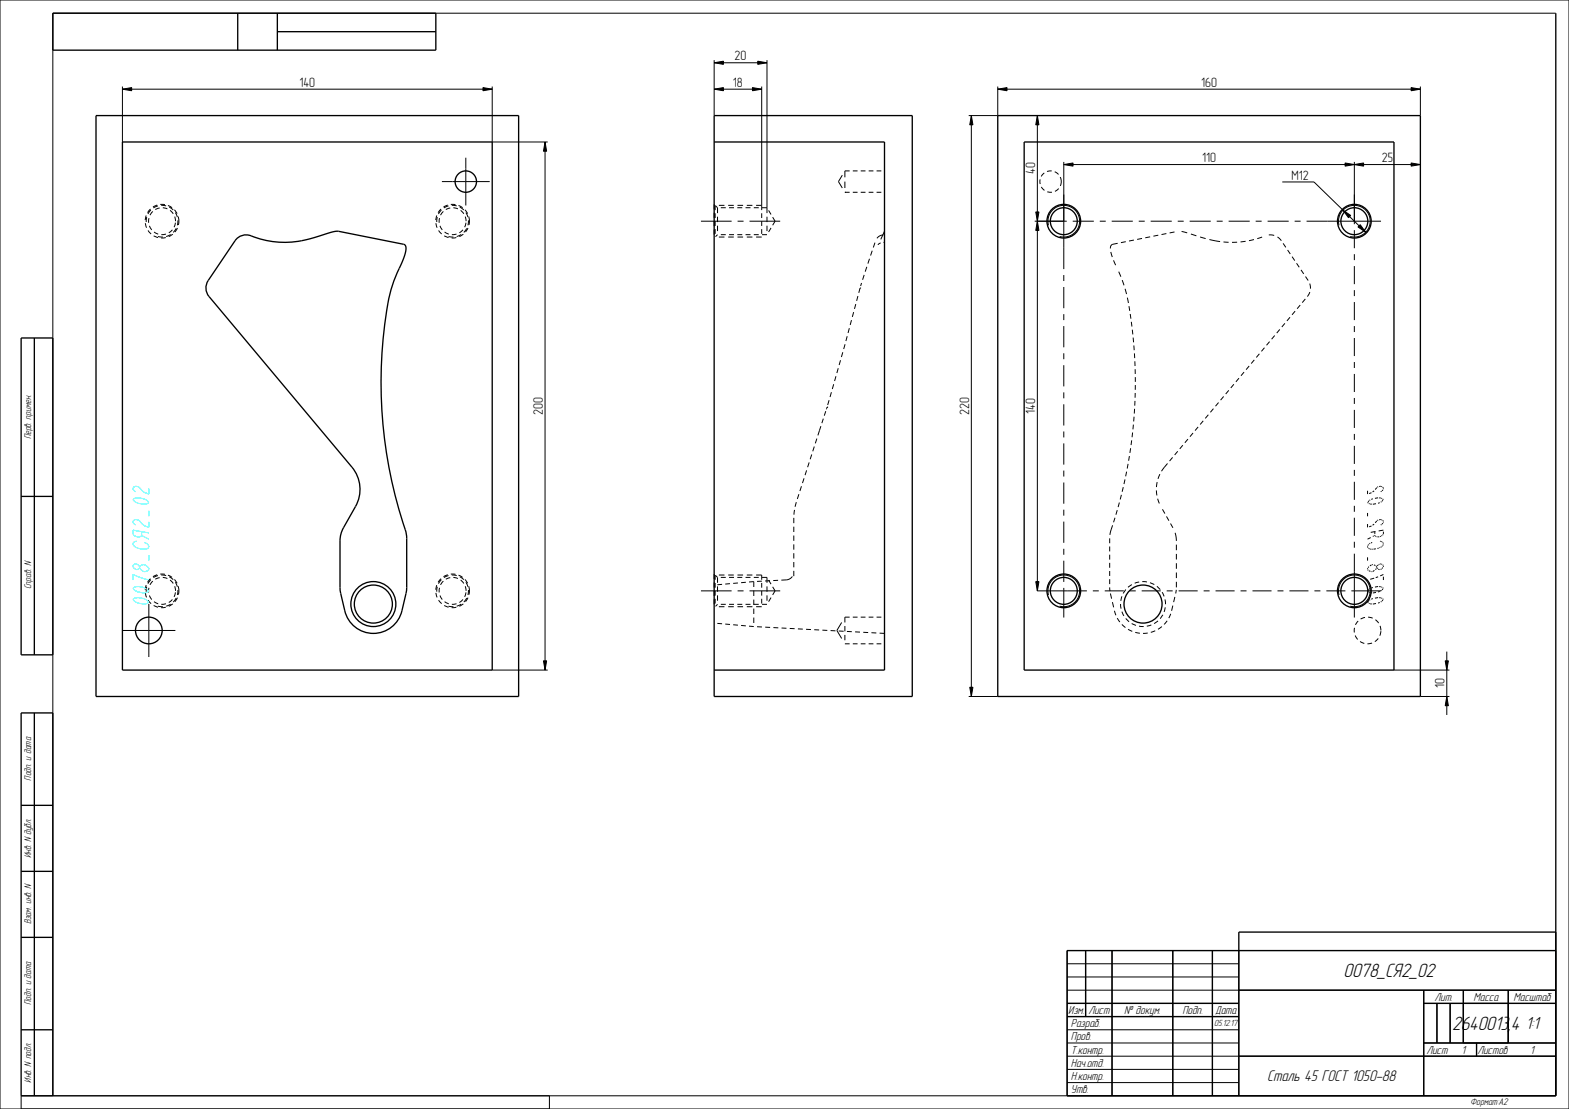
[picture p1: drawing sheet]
<svg xmlns="http://www.w3.org/2000/svg" width="594mm" height="420mm" viewBox="0 0 594 420" stroke-linecap="round" stroke-linejoin="round" font-family="sans-serif">
<g fill="none" stroke="#000" stroke-width=".51">
<path d="M20 5h145v14h-145zM90 5v14M105 12h60M105 5v14M589 5v410h-185v-55h185M36.3 43.8h160v220h-160zM46.3 53.8h140v200h-140zM270.4 43.8h75v220h-75zM270.4 53.8h64.5v200h-64.5M377.7 43.8h160v220h-160zM387.7 53.8h140v200h-140zM89 91.2l-10.2 15a5 5 0 0 0 .3 6.1l54.1 64.6a13.1 13.1 0 0 1 1.4 14.9l-4.9 8.7-1 3.6v18.8l1.8 8.4a11.1 11.1 0 0 0 10.8 8.6 11.1 11.1 0 0 0 10.9-8.6l1.8-8.4-.2-20.7a174.2 174.2 0 0 1-5.9-91.9l2.3-6.6a24.5 24.5 0 0 0 3.5-9.8l-.3-1-.6-.4-24.8-4.9-2.5 .3-11.4 3.3"/>
<path d="M8 128h12v120h-12zM13 128v120M8 188h12M8 270h12v145h-12zM13 270v145M8 305h12M8 330h12M8 355h12M411 360v25M421 360v55M444 360v55M459 360v55"/>
<path d="M589 353h-120v62M404 380h65M469 375h120M539 380h50M539 375v40M544 380v15M549 380v15M554 375v20M571 375v20M8 390h12M404 385h65M469 400h120"/>
<path d="M539 395h50M559 395v5"/>
<circle cx="141.3" cy="228.8" r="8.5"/>
<circle cx="141.3" cy="228.8" r="7.2"/>
<circle cx="432.7" cy="228.8" r="7.2"/>
</g>
<path d="M270.4 33.8l3.5-.6v1.2zM270.4 23.8l3.5-.6v1.2zM284.9 33.2l3.5 .6-3.5 .6zM286.9 23.2l3.5 .6-3.5 .6zM508.4 79.6l3 2-.9 .9zM514.9 85.1l2.1 2.9-2.9-2.1z" fill="#000"/>
<g fill="none" stroke="#000" stroke-width=".38">
<path d="M0 0h594v420h-594zM589 5h-569v410M270.4 33.8l3.5-.6v1.2zM270.4 23.8l3.5-.6v1.2zM270.4 22.8v21M270.4 33.8h18M270.4 23.8h20M284.9 33.2l3.5 .6-3.5 .6zM286.9 23.2l3.5 .6-3.5 .6zM288.4 32.8v46.8M290.4 22.8v55.9M57.1 79.5l-1.1 1.5"/>
<path d="M59.8 78l-1.7 .7M61 77.8l1.9 .2M64.1 78.4l1.5 1.1M167.1 79.5l-1.1 1.5M169.8 78l-1.7 .7M171 77.8l1.9 .2M174.1 78.4l1.5 1.1M270.7 77.8v1.8M272.2 77.8h2.1M275.7 77.8h2.1M279.2 77.8h2.1M282.7 77.8h2.1"/>
<path d="M286.3 77.8h2.1M485.4 68.9h12.1l19.5 19.1M508.4 79.6l3 2-.9 .9zM55.6 82.2l-.2 1.9M59.8 89.6l1.9 .2M64.6 88.8l-1.7 .8M66.4 80.5l.7 1.7M66.7 86.5l-1.1 1.5M67.3 83.5l-.2 1.8M165.6 82.2l-.2 1.9M169.8 89.6l1.9 .2M174.6 88.8l-1.7 .8"/>
<path d="M176.4 80.5l.7 1.7M176.7 86.5l-1.1 1.5M177.3 83.5l-.2 1.8M270.7 80.8v1.8M270.7 83.8v1.8M270.7 86.8v1.8M272.2 89.8h2.1M275.7 89.8h2.1M279.2 89.8h2.1M282.7 89.8h2.1M286.3 89.8h2.1M288.4 80.8v1.8"/>
<path d="M288.4 83.8v1.8M288.4 86.8v1.8M329.2 98l-.6 1.8M330.2 95l-.6 1.8M331.2 91.9l-.6 1.8M332.4 92.7h.1M333.4 92l-1 .7M334.2 91.8h.1M334.3 89a3 3 0 0 0-2.3 1.3M334.9 87.6l-1.5 3.1M334.9 91.8h-.4M334.9 88.9l-.4 .1"/>
<path d="M396.9 85.3a6 6 0 0 1 5.3-7.5 6 6 0 0 1 6.5 6.5 6 6 0 0 1-7.5 5.3M420.5 95.4l.3 1M420.8 96.4h.1M420.8 96.4l.3 .9M421.6 98.6l.8 1.8M423.1 92.1l-2.2 .6-.5 1.4M426.2 91.5l-1.8 .4M429.3 90.9l-1.9 .4M432.4 90.3l-1.9 .4M435.4 89.7l-1.8 .4M438.5 89.1l-1.8 .3M441.6 88.5l-1.9 .3"/>
<path d="M444.6 87.8l-1.8 .4M445.9 87.6h.1M447.3 87.7l2.2 .5M450.9 88.6l2 .7M454.3 89.7l2.1 .7M457.9 90.7l2.1 .5M485.8 92.2l1 1.5M487.5 94.7l1 1.5M489.2 97.2l1 1.5M490.9 99.7l1 1.5M506.9 85.3a6 6 0 0 1 5.3-7.5 6 6 0 0 1 6.5 6.5 6 6 0 0 1-7.5 5.3M514.9 85.1l2.1 2.9-2.9-2.1z"/>
<path d="M323.2 118.2l-.5 1.8M324 115.2l-.5 1.8M324.8 112.1l-.5 1.8M325.6 109.1h.1M325.6 109.1l-.5 1.8M325.8 108.3h.1M326.2 107.2l-.4 1.1M326.2 107.2h.1M327.2 104.1l-.6 1.9M328.2 101.1l-.6 1.8M423.5 102.9l.8 1.9M424.8 106.1l.7 2"/>
<path d="M425.9 109.4l.6 2M426.8 112.7l.4 2.1M427.4 115.9l.3 1.8M427.9 118.9l.2 1.8M490.3 117.8l-1.2 1.4M492.2 115.5l-1.1 1.4M492.5 102.2l1.1 1.5M494.2 113.2l-1.2 1.4M494.2 104.7l1.1 1.5M495.8 107.4l.3 1.9M495.9 110.7l-1 1.6M495.9 110.6v.1"/>
<path d="M317.3 139.5l-.5 1.8M318.2 136.4l-.5 1.8M319.1 133.4l-.5 1.8M319.9 130.4l-.5 1.8M320.7 127.3l-.5 1.9M321.5 124.3l-.4 1.8M322.4 121.2l-.5 1.9M428.3 121.9l.2 1.8M428.7 124.9l.2 1.8M429 127.8l.2 1.8M429.3 130.8l.1 1.8M429.5 133.8l.1 1.8"/>
<path d="M429.6 136.8l.1 1.8M429.7 139.8l.1 1.8M472.9 138.6l-1.1 1.4M474.9 136.3l-1.2 1.4M476.8 134l-1.2 1.4M478.7 131.7l-1.1 1.4M480.6 129.4l-1.1 1.4M482.6 127.1l-1.2 1.4M484.5 124.8l-1.1 1.3M486.4 122.5l-1.1 1.3M488.4 120.1l-1.2 1.4M311.7 158.6l-.6 1.7"/>
<path d="M312.6 155.7l-.5 1.7M312.9 154.8v.2M313 154.6l-.1 .3M313 154.6h.1M313.1 154.2h.1M313.1 154.2l-.1 .4M313.9 151.6l-.6 1.8M314.8 148.5l-.6 1.9M315.6 145.5l-.5 1.8M316.5 142.5l-.5 1.8M429.3 157.8l-.1 1.8M429.5 154.8l-.1 1.8"/>
<path d="M429.7 151.8l-.1 1.8M429.8 148.8l-.1 1.8M429.8 142.8v1.8M429.8 145.8v1.8M429.8 144.6h.1M455.5 159.4l-1.1 1.4M457.5 157.1l-1.2 1.4M459.4 154.8l-1.2 1.3M461.3 152.5l-1.1 1.3M463.3 150.1l-1.2 1.4M465.2 147.8l-1.2 1.4M467.1 145.5l-1.1 1.4"/>
<path d="M469.1 143.2l-1.2 1.4M471 140.9l-1.2 1.4M305.4 178.1l-.6 1.8M306.3 175.1l-.5 1.8M307.3 172.1l-.6 1.8M308.3 169.1l-.6 1.8M309.3 166.1l-.6 1.8M310.8 161.4l-1.2 3.5M426.5 178.6l-.3 1.8M427.1 175.7l-.4 1.7M427.6 172.7l-.3 1.8M428 169.8l-.2 1.7"/>
<path d="M428.4 166.8l-.2 1.8M428.8 163.8l-.2 1.8M429.1 160.8l-.2 1.8M439.1 179.6l-.7 1.7M442 175.5l-2.3 3M443.9 173.2l-1.1 1.4M445.9 170.9l-1.2 1.4M447.8 168.6l-1.2 1.4M449.7 166.3l-1.1 1.4M451.7 164l-1.2 1.4M453.6 161.7l-1.2 1.4M300.5 196.1v2"/>
<path d="M300.5 199.5v2M300.8 193.1l-.2 1.8M301.5 190.2l-.5 1.7M301.5 190.2h.1M302.4 187.2l-.5 1.8M303.4 184.2l-.6 1.8M304.4 181.1l-.6 1.9M421.2 198.9l-1 3.7M422.1 196.1l-.5 1.7M423 193.2l-.5 1.7M423.8 190.3l-.5 1.7M424.5 187.4l-.4 1.8"/>
<path d="M425.2 184.5l-.4 1.7M425.9 181.6l-.4 1.7M437.8 185.7l.2 1.9M438.1 182.6l-.3 1.9M438.3 188.9l.6 1.8M439.5 191.8h.1M440.1 192.9l.9 1.6M441.6 195.6l.9 1.6M443.1 198.3l1 1.6M57.1 219.5l-1.1 1.5M59.8 218l-1.7 .7M61 217.8l1.9 .2"/>
<path d="M64.1 218.4l1.5 1.1M167.1 219.5l-1.1 1.5M169.8 218l-1.7 .7M171 217.8l1.9 .2M174.1 218.4l1.5 1.1M270.7 217.8v1.8M272.2 217.8h2.1M275.7 217.8h2.1M279.2 217.8h2.1M282.7 217.8h2.1M286.3 217.8h2.1v1.8M291.5 219.9l-1.8 .1"/>
<path d="M294.6 219.8l-1.9 .1M299.9 218.4l-1.5 1.1-2.6 .2M300 218.3l-.1 .1M300.5 202.8v2M300.5 206.2v2M300.5 209.5v2M300.5 212.8v2.1M300.5 216.2v2M420.1 203.9v1.8M420.1 207v1.8M420.1 210.1v1.8M420.1 213.2v1.8"/>
<path d="M420.1 216.3v1.8M420.1 219.4v1.8M444.9 201.8l.5 3.1M445.4 206.3v2.1M445.4 209.8v2.1M445.4 213.3v2.1M445.4 216.8v2.1M55.6 222.2l-.2 1.9M59.8 229.6l1.9 .2M64.6 228.8l-1.7 .8M66.4 220.5l.7 1.7M66.7 226.5l-1.1 1.5"/>
<path d="M67.3 223.5l-.2 1.8M165.6 222.2l-.2 1.9M169.8 229.6l1.9 .2M174.6 228.8l-1.7 .8M176.4 220.5l.7 1.7M176.7 226.5l-1.1 1.5M177.3 223.5l-.2 1.8M270.7 220.8v1.8M270.7 223.8v1.8M270.7 226.8v1.8M271.6 236.1l1.8 .1M272.2 229.8h2.1"/>
<path d="M273.4 221.3l-1.8 .2M274.6 236.3l1.8 .2M275.7 229.8h2.1M276.4 221l-1.8 .2M277.6 236.6l1.8 .2M279.2 229.8h2.1M279.4 220.8l-1.8 .1M280.6 236.9l1.8 .1M282.4 220.5l-1.8 .2M282.7 229.8h2.1M283.6 237.1l1.8 .2M283.6 220.4l1.8-.1v2"/>
<path d="M285.4 223.7v2M285.4 227.1v2M285.4 230.5v2M285.4 233.9v2M286.3 229.8h2.1M286.6 237.4l1.9 .1M288.4 220.8v1.8M288.4 223.8v1.8M288.4 226.8v1.8M288.4 220.1l-1.8 .1M289.7 237.5l1.9 .1M292.8 237.7l1.8 .1"/>
<path d="M295.9 237.8l1.8 .1M299 238l1.8 .1M302.1 238.2l1.8 .1M305.2 238.3l1.8 .1M308.3 238.5l1.8 .1M311.4 238.7h1.8M314.4 238.8l1.9 .1M317.5 239l1.9 .1M320.6 239.1l1.9 .1M323.7 239.3l1.9 .1M326.8 239.5l1.9 .1M329.9 239.6l1.9 .1"/>
<path d="M333 239.8l1.9 .1M396.9 225.3a6 6 0 0 1 5.3-7.5 6 6 0 0 1 6.5 6.5 6 6 0 0 1-7.5 5.3M420.1 222.5l.1 1.3M420.4 224.8l.4 1.9M421.1 228l.5 2M421.9 231.3l.6 1.7M423 234.1l1 1.5M424.7 236.5l1.4 1.2M427.1 238.3l1.6 .8M429.8 239.5l1.7 .3M434.5 239.7l-1.8 .2M437.4 238.9l-1.7 .6"/>
<path d="M439.9 237.3l-1.5 1M440.7 236.5h.1M441.9 235.1l-1.2 1.4M443.2 232.5l-.7 1.6M444 229.4l-.5 1.9M444.8 226.1l-.5 1.9M445.3 223.4l-.2 1.4M445.4 220.3v2.2M506.9 225.3a6 6 0 0 1 5.3-7.5 6 6 0 0 1 6.5 6.5 6 6 0 0 1-7.5 5.3M411 360v25M421 360v55M444 360v55"/>
<path d="M459 360v55M469 360v55M404 365h65M404 370h65M404 375h185M404 380h65M539 380h50M539 375v40M544 380v15M549 380v15M554 375v20M571 375v20"/>
<path d="M404 385h65M404 390h65M404 395h65M404 400h185M539 395h50M559 395v5M208 415v5M404 415v-55h185v55h-581v5M404 405h65M404 410h65"/>
</g>
<path d="M441.3 228.8a8.5 8.5 0 0 0-12.5-7.6 8.5 8.5 0 0 0-1 14.5 8.5 8.5 0 0 0 13.4-5.8l.1-1.1" fill="none" stroke="#000" stroke-width=".38" stroke-dasharray="1.8 1.2" stroke-linecap="butt"/>
<!-- layer: AXES -->
<g fill="none" stroke="#000" stroke-width=".38">
<path d="M176.3 59.7v18.1M167.3 68.8h18.1M270.4 77.4v1.9M270.9 77.9l.7 .8v2M272.9 78.7h1.9M276 78.7h1.9M279.1 78.7h1.9M282.3 78.7h1.8M285.4 78.7h1.8M288.5 78.7h1.9v2M291 79.7l.9 1.5M318.9 66.3l-1.5 2.5 1.5 2.4"/>
<path d="M319.9 72.8h.1M319.9 68.8v2.4M319.9 72.8h1.8M321.7 64.7h-1.8v2.5M322.9 72.8h1.8M322.9 64.7h1.8M325.9 72.8h1.8M325.9 64.7h1.8M328.9 72.8h1.8M328.9 64.7h1.8M331.9 72.8h1.8M331.9 64.7h1.8"/>
<path d="M334.9 66.3v2.5M334.9 70.4v2.4M402.7 73.7v28.2M512.7 73.7v11.2M265.4 83.8h11.6M270.4 80.6v1.9M270.4 83.8v1.9M270.4 87v1.9M270.4 90.1h.1M271.6 88.9l-.7 .7M271.6 82.1v2M271.6 85.5v2"/>
<path d="M271.6 88.9h.1M272.9 88.9h1.9M276 88.9h1.9M279.1 88.9h1.9M279.2 83.8h2.3M282.3 88.9h1.8M283.8 83.8h11.6M285.4 88.9h1.8M288.5 88.9h1.9M290.4 82.1v2M290.4 85.5v2M290.4 88.9h.1"/>
<path d="M291.9 86.3l-.9 1.6M292.5 82.2l.9 1.6-.9 1.5M334.9 90.1v1.7M392.6 83.8h11.3M406.1 83.8h8M416.4 83.8h2.2M420.9 83.8h8M431.1 83.8h2.3M435.6 83.8h8M445.9 83.8h2.2M450.4 83.8h8M460 91.2l1.9 .3"/>
<path d="M460.6 83.8h2.3M463.2 91.6l1.9 .2M465.1 83.8h8M468.4 91.7l-2 .1M471.6 91.4l-2 .2M474.7 90.7l-1.9 .5M475.4 83.8h2.2M477.8 89.8l-1.8 .6M479.9 83.8h8M480.4 89l2 .2M483.6 89.7l1.5 1.5M490.1 83.8h2.3"/>
<path d="M494.7 83.8h28.1M512.7 87.2v6.8M512.7 96.3v2.2M402.7 104.2v2.2M402.7 108.7v8M402.7 119v2.2M512.7 100.8v6.8M512.7 109.9v2.2M512.7 114.4v6.8M402.7 123.5v8M402.7 133.8v2.2M402.7 138.3v8"/>
<path d="M512.7 123.5v2.2M512.7 128v6.8M512.7 137.1v2.3M402.7 148.6v2.3M402.7 153.1v8M512.7 141.6v6.9M512.7 150.7v2.3M512.7 155.2v6.9M402.7 163.4v2.3M402.7 167.9v8.1M402.7 178.2v2.3M512.7 164.3v2.3"/>
<path d="M512.7 168.8v6.9M512.7 177.9v2.3M402.7 182.7v8.1M402.7 193v2.3M402.7 197.5v8.1M512.7 182.5v6.8M512.7 191.6v2.2M512.7 196.1v6.8M270.4 217.4v1.9M270.9 217.9l.7 .8v2M272.9 218.7h1.9M276 218.7h1.9"/>
<path d="M279.1 218.7h1.9M282.3 218.7h1.8M285.4 218.7h1.8M288.5 218.7h1.9v2M291 219.7l.9 1.5M402.7 207.8v2.3M402.7 212.3v8.1M512.7 205.2v2.2M512.7 209.7v24.2M46.3 238.8h20.1M56.3 228.7v20.1M265.4 223.8h11.6"/>
<path d="M270.4 220.6v1.9M270.4 223.8v1.9M270.4 227v1.9M270.4 230.1h.1M271.6 222.1v2M271.6 225.5v2M271.6 228.9h.1M271.6 228.9l-.7 .7M272.9 228.9h1.9M276 228.9h1.9M279.1 228.9h1.9M279.2 223.8h2.3"/>
<path d="M282.3 228.9h1.8M283.8 223.8h11.6M285.4 228.9h1.8M288.5 228.9h1.9M290.4 222.1v2M290.4 225.5v2M290.4 228.9h.1M291.9 226.3l-.9 1.6M292.5 222.2l.9 1.6-.9 1.5M318.6 235.7l-1.8 3.1 1.8 3M319.9 237.1v2M321.7 233.7h-1.8v2"/>
<path d="M322.9 233.7h1.8M325.9 233.7h1.8M328.9 233.7h1.8M331.9 233.7h1.8M334.9 235.1v2M334.9 238.4v2.1M392.6 223.8h18.9M402.7 222.6v11.3M413.7 223.8h2.3M418.2 223.8h7.3M427.7 223.8h2.3M432.2 223.8h7.2"/>
<path d="M441.7 223.8h2.3M446.2 223.8h7.2M455.7 223.8h2.2M460.2 223.8h7.2M469.7 223.8h2.2M474.2 223.8h7.2M483.6 223.8h2.3M488.2 223.8h7.2M497.6 223.8h2.3M502.1 223.8h7.2M511.6 223.8h11.2M319.9 243.8h1.8"/>
<path d="M319.9 240.5v2M322.9 243.8h1.8M325.9 243.8h1.8M328.9 243.8h1.8M331.9 243.8h1.8M334.9 241.8v2"/>
</g>
<path d="M401.8 68.8a4.1 4.1 0 0 0-5.9-3.7 4.1 4.1 0 0 0-.6 6.9 4.1 4.1 0 0 0 6.4-2.4l.1-.8M66.4 83.8a5.1 5.1 0 0 0-7.3-4.6 5.1 5.1 0 0 0-.8 8.7 5.1 5.1 0 0 0 8.1-3.2v-.9M67.7 83.8a6.4 6.4 0 0 0-9.2-5.7 6.4 6.4 0 0 0-.9 10.8 6.4 6.4 0 0 0 10-4.1l.1-1M176.4 83.8a5.1 5.1 0 0 0-7.3-4.6 5.1 5.1 0 0 0-.8 8.7 5.1 5.1 0 0 0 8.1-3.2v-.9M177.7 83.8a6.4 6.4 0 0 0-9.2-5.7 6.4 6.4 0 0 0-.9 10.8 6.4 6.4 0 0 0 10-4.1l.1-1M66.4 223.8a5.1 5.1 0 0 0-7.3-4.6 5.1 5.1 0 0 0-.8 8.7 5.1 5.1 0 0 0 8.1-3.2v-.9M67.7 223.8a6.4 6.4 0 0 0-9.2-5.7 6.4 6.4 0 0 0-.9 10.8 6.4 6.4 0 0 0 10-4.1l.1-1M176.4 223.8a5.1 5.1 0 0 0-7.3-4.6 5.1 5.1 0 0 0-.8 8.7 5.1 5.1 0 0 0 8.1-3.2v-.9M177.7 223.8a6.4 6.4 0 0 0-9.2-5.7 6.4 6.4 0 0 0-.9 10.8 6.4 6.4 0 0 0 10-4.1l.1-1M522.8 238.8a5.1 5.1 0 0 0-7.3-4.5 5.1 5.1 0 0 0-.8 8.5 5.1 5.1 0 0 0 8-3.1l.1-.9" fill="none" stroke="#000" stroke-width=".38" stroke-dasharray="1.8 1.2" stroke-linecap="butt"/>
<g fill="none" stroke="#000" stroke-width=".51">
<path d="M89 91.2a5.4 5.4 0 0 1 7.4-1.4 33.8 33.8 0 0 0 17.7 1.4"/>
<circle cx="176.3" cy="68.8" r="4.1"/>
<circle cx="402.7" cy="83.8" r="5.1"/>
<circle cx="402.7" cy="83.8" r="6.4"/>
<circle cx="512.7" cy="83.8" r="6.4"/>
<circle cx="512.7" cy="83.8" r="5.1"/>
<circle cx="56.3" cy="238.8" r="5.1"/>
<circle cx="402.7" cy="223.8" r="5.1"/>
<circle cx="402.7" cy="223.8" r="6.4"/>
<circle cx="512.7" cy="223.8" r="6.4"/>
<circle cx="512.7" cy="223.8" r="5.1"/>
</g>
<!-- layer: COSMETICS -->
<g fill="none" stroke="#0ff" stroke-width=".38">
<path d="M50.3 189.2l.5-.4a5.2 5.2 0 0 1 5.5 1.5l-.5 .4a5.2 5.2 0 0 1-5.5-1.5zM56.3 197.6v2.1a7.1 7.1 0 0 1-4-2.8l-1-.2-1 .7v.5l1 .9M56.3 185v2.1a7.1 7.1 0 0 1-4-2.8l-1-.2-1 .7v.5l1 .9M56.3 193.4v2.1M50.3 219.7v-2.1l6 2.1M51.8 205a1.17 1.17 0 0 0-1.5 .8 1.17 1.17 0 0 0 1 1.4l1.3 .5 2.2 .3a1.17 1.17 0 0 0 1.6-.9 1.17 1.17 0 0 0-1.1-1.4l-.7-.2M52.8 214.6a1.42 1.42 0 0 0-1.1-1 1.42 1.42 0 0 0-1.4 .6 1.39 1.39 0 0 0 .9 1.4 1.39 1.39 0 0 0 1.6-.5M52.8 214.6l1.5-.8a2.23 2.23 0 0 1 2 1.9l-1.5 .8-1.5-.8-.5-.6M52.8 214.6v.5M53.6 201.3v1.5a2.04 2.04 0 0 1-3.3-.6v-1.4l6 1M53.6 202.5l2.7 1.7M56.3 210.2v2.1"/>
<path d="M50.3 227l.5-.4a5.2 5.2 0 0 1 5.5 1.5l-.5 .4a5.2 5.2 0 0 1-5.5-1.5zM50.3 222.8l.5-.4a5.2 5.2 0 0 1 5.5 1.5l-.5 .4a5.2 5.2 0 0 1-5.5-1.5z"/>
</g>
<g fill="none" stroke="#000" stroke-width=".38">
<path d="M334.9 184.1v1.8M334.9 188.5v1.5M334.9 194.3v1.2M334.9 196.7v1.8M517.7 190.3l.3 .2M517.7 185.9v1.2M517.7 194.3v1.2M517.7 198.5v1.2M518.2 190.7l.3 .1M518.2 189.7l-.3 .3M518.7 190.9h.6M518.7 189.3l-.3 .2"/>
<path d="M519.2 186.6l-.9 .3M519.2 199.2l-.9 .3M519.7 188.9l-.6 .2M520.2 185.9l-.6 .4M520.2 198.5l-.6 .4M520.9 190.8l-1.2 .2M521.2 184.7l-.6 .7M521.2 197.3l-.6 .7M521.7 188.5l-1.2 .2M521.7 184.3l-.3 .2M521.7 196.9l-.3 .2M522.1 188.6h.6"/>
<path d="M522.3 190.4l-.6 .2M522.7 196.7l-.6 .2M522.7 184.1l-.6 .2M522.9 196.8l.3 .1M522.9 188.7l.3 .1M522.9 184.2l.3 .1M523 186l-.3 .2M523 190l-.3 .2M523 198.6l-.3 .2M523.4 197.1l.3 .3M523.4 189l.3 .2M523.4 184.5l.3 .3"/>
<path d="M523.5 185.5l-.3 .4M523.5 189.5l-.3 .3M523.5 198.1l-.3 .4M523.7 185v.3M523.7 197.6v.3M334.9 202.1v2.1M334.9 206.2v1.8M334.9 211.1v1.2M334.9 213.5v1.8M334.9 217.6v1.2M517.7 215.7l.3 .3M517.7 207.2l.2 .2"/>
<path d="M517.7 206.8v.3M517.7 211.1v1.2M517.7 215.2v.3M518 207.6l.1 .1M518 206.4l-.2 .2M518.2 216.2l.6 .2M518.2 207.8l.3 .1M518.2 206.1l-.1 .2M518.2 214.6l-.3 .4M518.7 208h.3M518.7 205.7l-.3 .2M518.9 203.6l-1.2 .6"/>
<path d="M519.2 213.9l-.6 .4M519.5 205.5l-.5 .1M519.5 216.5h-.3M519.7 208h-.5M519.7 213.8l-.3 .1M520 203l-.3 .2M520.1 214l.6 .2M520.2 219l-1.5 .4M520.3 216l-.6 .4M520.4 202.6l-.2 .2M520.5 202.8l.1 .2M520.5 201.3v.9"/>
<path d="M520.7 201.3l-1.8 .3M520.7 203.1l.3 .1M520.9 207.8l-.9 .2M520.9 214.3l.3 .3M521 215.4l-.3 .3M521.2 203.3h.3M521.2 214.8l.3 .6M521.7 215.6l.3 .1M521.7 218.4l-.9 .4M521.7 214l-.3 .4M521.9 207.6l-.4 .1M522.2 203.3l-.5 .1"/>
<path d="M522.2 213.6l-.3 .2M522.4 205h.3M522.5 215.7h-.3M522.5 207.3l-.3 .2M522.7 213.5l-.3 .1M522.8 203.1l-.3 .1M522.9 213.6l.3 .1M522.9 205.1l.3 .1M523 207l-.3 .2M523 215.4l-.3 .2M523.3 202.8l-.3 .2M523.3 205.3l.2 .1"/>
<path d="M523.4 206.7l-.2 .2M523.4 213.9l.3 .3M523.5 214.9l-.3 .4M523.6 205.5l.1 .3M523.6 202.4l-.1 .2M523.6 206.3l-.1 .3M523.7 200.8l-1.8 .3M523.7 201.3v.9M523.7 205.9v.2M523.7 214.4v.3M523.7 218.4v1.3M523.7 217.6l-1.2 .5"/>
<path d="M334.9 222.1v1.5M334.9 226.3v1.5M517.7 228.1l.3 .2M517.7 223.9l.3 .2M518.2 228.5l.3 .1M518.2 224.3l.3 .1M518.2 223.3l-.3 .3M518.2 227.5l-.3 .3M518.7 228.7h.6M518.7 224.5h.6M518.7 222.9l-.3 .2M518.7 227.1l-.3 .2"/>
<path d="M519.7 222.5l-.6 .2M519.7 226.7l-.6 .2M520.9 228.6l-1.2 .2M520.9 224.4l-1.2 .2M521.7 226.3l-1.2 .2M521.7 222.1l-1.2 .2M522.1 226.4h.6M522.1 222.2h.6M522.3 224l-.6 .2M522.3 228.2l-.6 .2M522.9 226.5l.3 .1M522.9 222.3l.3 .1"/>
<path d="M523 223.6l-.3 .2M523 227.8l-.3 .2M523.4 226.8l.3 .2M523.4 222.6l.3 .2M523.5 223.1l-.3 .3M523.5 227.3l-.3 .3"/>
</g>
<!-- layer: DRAFT_DIMS -->
<g fill="#000">
<path d="M46.3 33.8l3.5-.6v1.2zM182.8 33.2l3.5 .6-3.5 .6zM377.7 33.8l3.5-.6v1.2zM534.2 33.2l3.5 .6-3.5 .6zM206.3 53.8l.6 3.5h-1.2zM367.7 43.8l.6 3.5h-1.2zM392.7 43.8l.6 3.5h-1.2zM402.7 62.3l3.5-.6v1.2zM509.2 61.7l3.5 .6-3.5 .6zM512.7 62.3l3.5-.6v1.2zM534.2 61.7l3.5 .6-3.5 .6zM392.1 80.3h1.2l-.6 3.5z"/>
<path d="M392.7 83.8l.6 3.5h-1.2zM392.1 220.3h1.2l-.6 3.5zM205.7 250.3h1.2l-.6 3.5zM547.1 250.3h1.2l-.6 3.5zM367.1 260.3h1.2l-.6 3.5zM547.7 263.8l.6 3.5h-1.2z"/>
</g>
<g fill="none" stroke="#000" stroke-width=".38">
<path d="M46.3 33.8l3.5-.6v1.2zM46.3 32.8v21M46.3 33.8h140M182.8 33.2l3.5 .6-3.5 .6zM186.3 32.8v21h21M377.7 33.8l3.5-.6v1.2zM377.7 33.8h160M377.7 32.8v11h-11M534.2 33.2l3.5 .6-3.5 .6zM537.7 32.8v11M206.3 53.8l.6 3.5h-1.2zM206.3 53.8v200"/>
<path d="M367.7 43.8l.6 3.5h-1.2zM367.7 43.8v220M392.7 43.8l.6 3.5h-1.2zM392.7 43.8v180M402.7 62.3l3.5-.6v1.2zM402.7 61.3v22.5h-11M402.7 62.3h135M509.2 61.7l3.5 .6-3.5 .6zM512.7 62.3l3.5-.6v1.2zM512.7 61.3v22.5M534.2 61.7l3.5 .6-3.5 .6zM392.1 80.3h1.2l-.6 3.5z"/>
<path d="M392.7 83.8l.6 3.5h-1.2zM392.1 220.3h1.2l-.6 3.5zM186.3 253.8h21M205.7 250.3h1.2l-.6 3.5zM527.7 253.8h21M547.1 250.3h1.2l-.6 3.5zM547.7 246.8v24M366.7 263.8h11M367.1 260.3h1.2l-.6 3.5zM537.7 263.8h11M547.7 263.8l.6 3.5h-1.2z"/>
</g>
<g font-size="7.6">
<text x="508.6" y="370.1">0078_СЯ2_02</text>
<text x="549.8" y="390.1">2640013,4</text>
</g>
<text font-size="6.8" x="577.6" y="389.8">1:1</text>
<text font-size="6.1" x="479.7" y="409.6">Сталь 45 ГОСТ 1050-88</text>
<g font-size="5.1">
<text x="278.1" y="22.9">20</text>
<text x="113.3" y="32.9">140</text>
<text x="277.5" y="32.9">18</text>
<text x="454.7" y="32.9">160</text>
<text x="455.1" y="61.4">110</text>
<text x="523.1" y="61.4">25</text>
<text x="391.9" y="66" transform="rotate(-90 391.9 66)">40</text>
<text x="488.9" y="68">M12</text>
<text x="205.5" y="157.2" transform="rotate(-90 205.5 157.2)">200</text>
<text x="366.9" y="157.2" transform="rotate(-90 366.9 157.2)">220</text>
<text x="391.9" y="156.8" transform="rotate(-90 391.9 156.8)">140</text>
<text x="546.9" y="260.7" transform="rotate(-90 546.9 260.7)">10</text>
</g>
<g font-size="4.5">
<text x="543.1" y="379.1">Лит.</text>
<text x="557.9" y="379.1">Масса</text>
<text x="573" y="379.1">Масштаб</text>
<text x="404.4" y="384.1">Изм.</text>
<text x="405.4" y="389.1">Pазраб.</text>
<text x="412" y="384.1">Лист</text>
<text x="425.6" y="384.1">№ докум.</text>
<text x="447.6" y="384.1">Подп.</text>
<text x="460" y="384.1">Дата</text>
<text x="405.4" y="394.1">Пров.</text>
<text x="405.4" y="399.1">Т.контр.</text>
<text x="540" y="399.1">Лист</text>
<text x="553.4" y="399.1">1</text>
<text x="559.3" y="399.1">Листов</text>
<text x="579.4" y="399.1">1</text>
<text x="405.4" y="404.1">Нач.отд.</text>
<text x="405.4" y="409.1">Н.контр.</text>
<text x="405.4" y="414.1">Утв.</text>
</g>
<g font-size="3.8">
<text x="11.8" y="166.4" transform="rotate(-90 11.8 166.4)">Перв. примен.</text>
<text x="11.8" y="223.2" transform="rotate(-90 11.8 223.2)">Справ. N</text>
<text x="11.8" y="295.6" transform="rotate(-90 11.8 295.6)">Подп. и дата</text>
<text x="11.8" y="325" transform="rotate(-90 11.8 325)">Инв. N дубл.</text>
<text x="11.8" y="350" transform="rotate(-90 11.8 350)">Взам. инв. N</text>
<text x="11.8" y="380.6" transform="rotate(-90 11.8 380.6)">Подп. и дата</text>
<text x="11.8" y="410" transform="rotate(-90 11.8 410)">Инв. N подл.</text>
<text x="556.6" y="418.4">Формат:А2</text>
</g>
<text font-size="3.5" x="459.6" y="388.7">05.12.17</text>
</svg>
